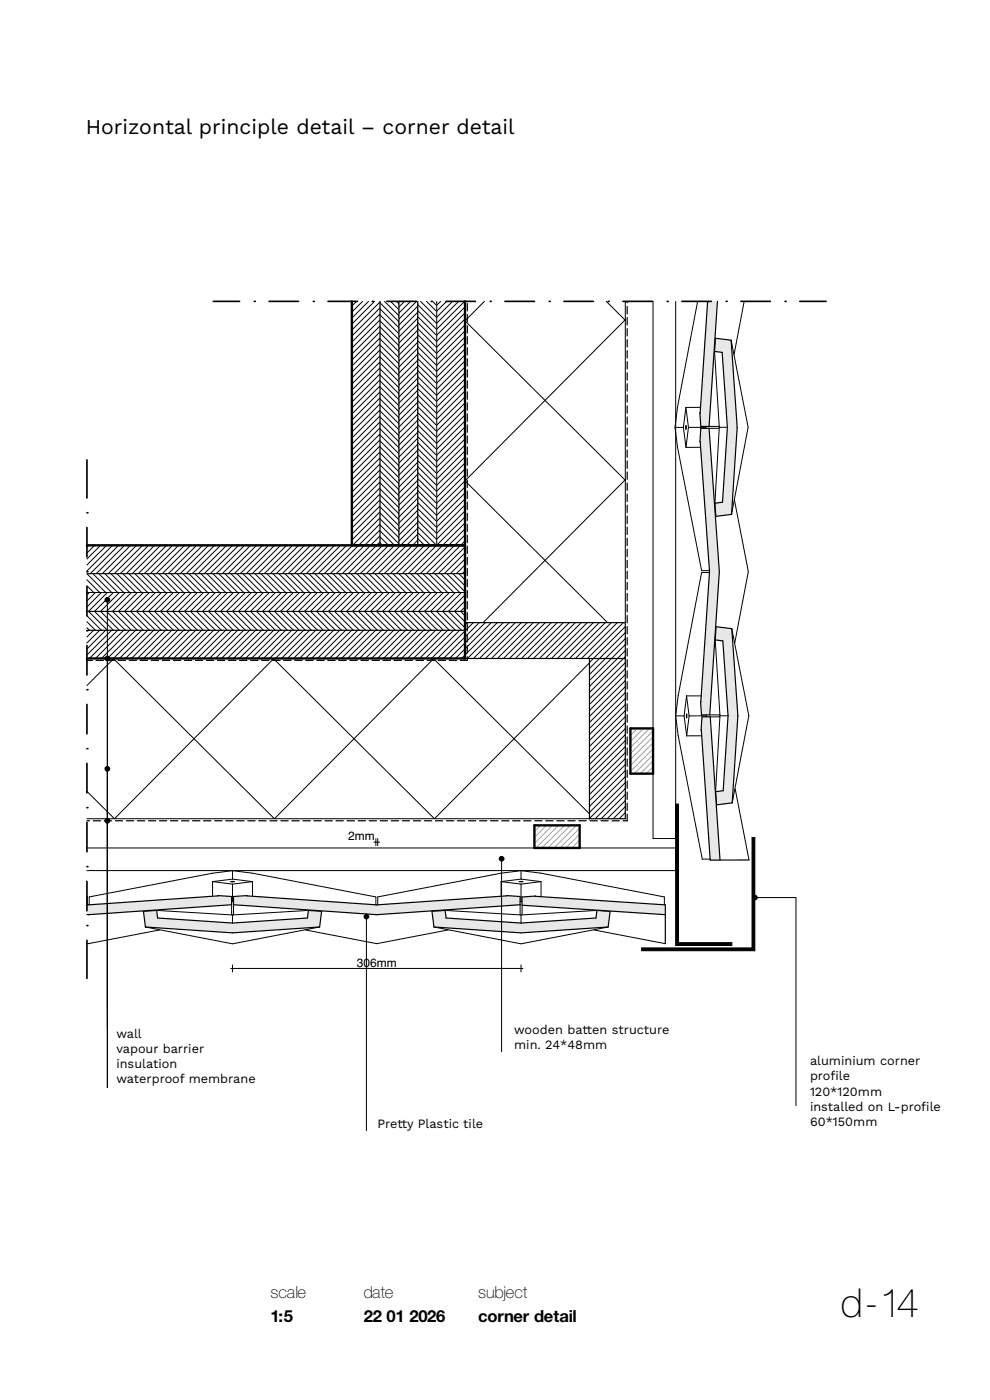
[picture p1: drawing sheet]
<svg xmlns="http://www.w3.org/2000/svg" width="210mm" height="297mm" viewBox="0 0 210 297" stroke-linecap="round" stroke-linejoin="round" font-family="sans-serif">
<path d="M18.4 139.7h106.6v34h-106.6M24 139.7l34.2 34 33.8-34M24.2 139.7l-5.8 5.7M58 139.7l34.2 34 32.8-33.1M58.1 139.7l-33.8 34-5.9-5.8M91.9 139.7l33.1 32.9" fill="none" stroke="#000" stroke-width=".21"/>
<path d="M18.4 133.7h80.2v6h-80.2z" fill-rule="evenodd" fill="#fff"/>
<g fill="none" stroke="#000" stroke-width=".21">
<path d="M18.4 133.7h80.2v6h-80.2M18.6 133.7l-.2 .2M19.9 133.7l-1.5 1.4M21.2 133.7l-2.8 2.7M22.4 133.7l-4 4M23.7 133.7l-5.3 5.2M25 133.7l-6 6M26.2 133.7l-6 6M27.5 133.7l-6 6M28.8 133.7l-6 6M30.1 133.7l-6 6M31.3 133.7l-6 6"/>
<path d="M32.6 133.7l-6 6M33.9 133.7l-6 6M35.2 133.7l-6 6M36.4 133.7l-6 6M37.7 133.7l-6 6M39 133.7l-6 6M40.2 133.7l-6 6M41.5 133.7l-6 6M42.8 133.7l-6 6M44.1 133.7l-6 6M45.3 133.7l-6 6M46.6 133.7l-6 6"/>
<path d="M47.9 133.7l-6 6M49.2 133.7l-6 6M50.4 133.7l-6 6M51.7 133.7l-6 6M53 133.7l-6 6M54.2 133.7l-6 6M55.5 133.7l-6 6M56.8 133.7l-6 6M58.1 133.7l-6 6M59.3 133.7l-6 6M60.6 133.7l-6 6M61.9 133.7l-6 6"/>
<path d="M63.2 133.7l-6 6M64.4 133.7l-6 6M65.7 133.7l-6 6M67 133.7l-6 6M68.2 133.7l-6 6M69.5 133.7l-6 6M70.8 133.7l-6 6M72.1 133.7l-6 6M73.3 133.7l-6 6M74.6 133.7l-6 6M75.9 133.7l-6 6M77.2 133.7l-6 6"/>
<path d="M78.4 133.7l-6 6M79.7 133.7l-6 6M81 133.7l-6 6M82.2 133.7l-6 6M83.5 133.7l-6 6M84.8 133.7l-6 6M86.1 133.7l-6 6M87.3 133.7l-6 6M88.6 133.7l-6 6M89.9 133.7l-6 6M91.2 133.7l-6 6M92.4 133.7l-6 6"/>
<path d="M93.7 133.7l-6 6M95 133.7l-6 6M96.2 133.7l-6 6M97.5 133.7l-6 6M98.6 138.9l-.7 .8M98.6 137.7l-2 2M98.6 136.4l-3.3 3.3M98.6 135.1l-4.5 4.6M98.6 133.8l-5.8 5.9"/>
</g>
<path d="M18.4 129.7h80.2v4h-80.2z" fill-rule="evenodd" fill="#fff"/>
<g fill="none" stroke="#000" stroke-width=".21">
<path d="M18.4 133.2l.6 .5M18.4 131.9l1.8 1.8M18.4 130.6l3.1 3.1M18.4 129.7h80.2v4h-80.2M18.8 129.7l4 4M20 129.7l4 4M21.3 129.7l4 4M22.6 129.7l4 4M23.9 129.7l4 4M25.1 129.7l4 4M26.4 129.7l4 4M27.7 129.7l4 4"/>
<path d="M29 129.7l4 4M30.2 129.7l4 4M31.5 129.7l4 4M32.8 129.7l4 4M34 129.7l4 4M35.3 129.7l4 4M36.6 129.7l4 4M37.9 129.7l4 4M39.1 129.7l4 4M40.4 129.7l4 4M41.7 129.7l4 4M43 129.7l4 4"/>
<path d="M44.2 129.7l4 4M45.5 129.7l4 4M46.8 129.7l4 4M48 129.7l4 4M49.3 129.7l4 4M50.6 129.7l4 4M51.9 129.7l4 4M53.1 129.7l4 4M54.4 129.7l4 4M55.7 129.7l4 4M57 129.7l4 4M58.2 129.7l4 4"/>
<path d="M59.5 129.7l4 4M60.8 129.7l4 4M62 129.7l4 4M63.3 129.7l4 4M64.6 129.7l4 4M65.9 129.7l4 4M67.1 129.7l4 4M68.4 129.7l4 4M69.7 129.7l4 4M71 129.7l4 4M72.2 129.7l4 4M73.5 129.7l4 4"/>
<path d="M74.8 129.7l4 4M76 129.7l4 4M77.3 129.7l4 4M78.6 129.7l4 4M79.9 129.7l4 4M81.1 129.7l4 4M82.4 129.7l4 4M83.7 129.7l4 4M85 129.7l4 4M86.2 129.7l4 4M87.5 129.7l4 4M88.8 129.7l4 4"/>
<path d="M90.1 129.7l4 4M91.3 129.7l4 4M92.6 129.7l4 4M93.9 129.7l4 4M95.1 129.7l3.5 3.5M96.4 129.7l2.2 2.2M97.7 129.7l.9 .9"/>
</g>
<path d="M18.4 125.7h80.2v4h-80.2z" fill-rule="evenodd" fill="#fff"/>
<g fill="none" stroke="#000" stroke-width=".21">
<path d="M18.4 125.7h80.2v4h-80.2M19 125.7l-.6 .5M20.2 125.7l-1.8 1.8M21.5 125.7l-3.1 3.1M22.8 125.7l-4 4M24.1 125.7l-4 4M25.3 125.7l-4 4M26.6 125.7l-4 4M27.9 125.7l-4 4M29.2 125.7l-4 4M30.4 125.7l-4 4M31.7 125.7l-4 4"/>
<path d="M33 125.7l-4 4M34.2 125.7l-4 4M35.5 125.7l-4 4M36.8 125.7l-4 4M38.1 125.7l-4 4M39.3 125.7l-4 4M40.6 125.7l-4 4M41.9 125.7l-4 4M43.2 125.7l-4 4M44.4 125.7l-4 4M45.7 125.7l-4 4M47 125.7l-4 4"/>
<path d="M48.2 125.7l-4 4M49.5 125.7l-4 4M50.8 125.7l-4 4M52.1 125.7l-4 4M53.3 125.7l-4 4M54.6 125.7l-4 4M55.9 125.7l-4 4M57.2 125.7l-4 4M58.4 125.7l-4 4M59.7 125.7l-4 4M61 125.7l-4 4M62.2 125.7l-4 4"/>
<path d="M63.5 125.7l-4 4M64.8 125.7l-4 4M66.1 125.7l-4 4M67.3 125.7l-4 4M68.6 125.7l-4 4M69.9 125.7l-4 4M71.2 125.7l-4 4M72.4 125.7l-4 4M73.7 125.7l-4 4M75 125.7l-4 4M76.2 125.7l-4 4M77.5 125.7l-4 4"/>
<path d="M78.8 125.7l-4 4M80.1 125.7l-4 4M81.3 125.7l-4 4M82.6 125.7l-4 4M83.9 125.7l-4 4M85.2 125.7l-4 4M86.4 125.7l-4 4M87.7 125.7l-4 4M89 125.7l-4 4M90.2 125.7l-4 4M91.5 125.7l-4 4M92.8 125.7l-4 4"/>
<path d="M94.1 125.7l-4 4M95.3 125.7l-4 4M96.6 125.7l-4 4M97.9 125.7l-4 4M98.6 128.8l-.9 .9M98.6 127.5l-2.2 2.2M98.6 126.2l-3.4 3.5"/>
</g>
<path d="M18.4 121.7h80.2v4h-80.2z" fill-rule="evenodd" fill="#fff"/>
<g fill="none" stroke="#000" stroke-width=".21">
<path d="M18.4 125.5l.2 .2M18.4 124.3l1.5 1.4M18.4 123l2.7 2.7M18.4 125.7h80.2v-4h-80.2l4 4M19.7 121.7l4 4M21 121.7l4 4M22.2 121.7l4 4M23.5 121.7l4 4M24.8 121.7l4 4M26 121.7l4 4M27.3 121.7l4 4M28.6 121.7l4 4"/>
<path d="M29.9 121.7l4 4M31.1 121.7l4 4M32.4 121.7l4 4M33.7 121.7l4 4M35 121.7l4 4M36.2 121.7l4 4M37.5 121.7l4 4M38.8 121.7l4 4M40 121.7l4 4M41.3 121.7l4 4M42.6 121.7l4 4M43.9 121.7l4 4"/>
<path d="M45.1 121.7l4 4M46.4 121.7l4 4M47.7 121.7l4 4M49 121.7l4 4M50.2 121.7l4 4M51.5 121.7l4 4M52.8 121.7l4 4M54 121.7l4 4M55.3 121.7l4 4M56.6 121.7l4 4M57.9 121.7l4 4M59.1 121.7l4 4"/>
<path d="M60.4 121.7l4 4M61.7 121.7l4 4M63 121.7l4 4M64.2 121.7l4 4M65.5 121.7l4 4M66.8 121.7l4 4M68 121.7l4 4M69.3 121.7l4 4M70.6 121.7l4 4M71.9 121.7l4 4M73.1 121.7l4 4M74.4 121.7l4 4"/>
<path d="M75.7 121.7l4 4M77 121.7l4 4M78.2 121.7l4 4M79.5 121.7l4 4M80.8 121.7l4 4M82.1 121.7l4 4M83.3 121.7l4 4M84.6 121.7l4 4M85.9 121.7l4 4M87.1 121.7l4 4M88.4 121.7l4 4M89.7 121.7l4 4"/>
<path d="M91 121.7l4 4M92.2 121.7l4 4M93.5 121.7l4 4M94.8 121.7l3.8 3.9M96.1 121.7l2.5 2.6M97.3 121.7l1.3 1.3M98.6 121.7h.1"/>
</g>
<path d="M18.4 115.7h80.2v6h-80.2z" fill-rule="evenodd" fill="#fff"/>
<g fill="none" stroke="#000" stroke-width=".21">
<path d="M18.4 115.7h80.2v6h-80.2M18.8 115.7l-.4 .3M20.1 115.7l-1.7 1.6M21.3 115.7l-2.9 2.9M22.6 115.7l-4.2 4.2M23.9 115.7l-5.5 5.4M25.2 115.7l-6 6M26.4 115.7l-6 6M27.7 115.7l-6 6M29 115.7l-6 6M30.2 115.7l-6 6M31.5 115.7l-6 6"/>
<path d="M32.8 115.7l-6 6M34.1 115.7l-6 6M35.3 115.7l-6 6M36.6 115.7l-6 6M37.9 115.7l-6 6M39.2 115.7l-6 6M40.4 115.7l-6 6M41.7 115.7l-6 6M43 115.7l-6 6M44.2 115.7l-6 6M45.5 115.7l-6 6M46.8 115.7l-6 6"/>
<path d="M48.1 115.7l-6 6M49.3 115.7l-6 6M50.6 115.7l-6 6M51.9 115.7l-6 6M53.2 115.7l-6 6M54.4 115.7l-6 6M55.7 115.7l-6 6M57 115.7l-6 6M58.2 115.7l-6 6M59.5 115.7l-6 6M60.8 115.7l-6 6M62.1 115.7l-6 6"/>
<path d="M63.3 115.7l-6 6M64.6 115.7l-6 6M65.9 115.7l-6 6M67.2 115.7l-6 6M68.4 115.7l-6 6M69.7 115.7l-6 6M71 115.7l-6 6M72.2 115.7l-6 6M73.5 115.7l-6 6M74.8 115.7l-6 6M76.1 115.7l-6 6M77.3 115.7l-6 6"/>
<path d="M78.6 115.7l-6 6M79.9 115.7l-6 6M81.2 115.7l-6 6M82.4 115.7l-6 6M83.7 115.7l-6 6M85 115.7l-6 6M86.2 115.7l-6 6M87.5 115.7l-6 6M88.8 115.7l-6 6M90.1 115.7l-6 6M91.3 115.7l-6 6M92.6 115.7l-6 6"/>
<path d="M93.9 115.7l-6 6M95.2 115.7l-6 6M96.4 115.7l-6 6M97.7 115.7l-6 6M98.6 119.8l-1.8 1.9M98.6 118.6l-3.1 3.1M98.6 117.3l-4.4 4.4M98.6 116l-5.6 5.7M98.6 121.1l-.5 .6"/>
</g>
<path d="M125 139.7h7.6v34h-7.6z" fill-rule="evenodd" fill="#fff"/>
<g fill="none" stroke="#000" stroke-width=".21">
<path d="M125.9 139.7l-.9 .8M127.2 139.7l-2.2 2.1M128.4 139.7l-3.4 3.4M129.7 139.7l-4.7 4.7M131 139.7l-6 5.9M132.3 139.7l-7.3 7.2M132.6 159.7l-7.6 7.6M132.6 158.4l-7.6 7.6M132.6 157.1l-7.6 7.6M132.6 155.8l-7.6 7.6M132.6 154.6l-7.6 7.6M132.6 153.3l-7.6 7.6"/>
<path d="M132.6 152l-7.6 7.6M132.6 150.8l-7.6 7.6M132.6 149.5l-7.6 7.6M132.6 148.2l-7.6 7.6M132.6 146.9l-7.6 7.6M132.6 145.7l-7.6 7.6M132.6 144.4l-7.6 7.6M132.6 143.1l-7.6 7.6M132.6 141.8l-7.6 7.6M132.6 140.6l-7.6 7.6M132.6 173.7h.1M132.6 172.4l-1.3 1.3"/>
<path d="M132.6 171.1l-2.5 2.6M132.6 169.8l-3.8 3.9M132.6 168.6l-5.1 5.1M132.6 167.3l-6.3 6.4M132.6 166l-7.6 7.6M132.6 164.8l-7.6 7.6M132.6 163.5l-7.6 7.6M132.6 162.2l-7.6 7.6M132.6 160.9l-7.6 7.6"/>
</g>
<path d="M125 139.7h7.6v34h-7.6z" fill="none" stroke="#000" stroke-width=".25"/>
<path d="M18.4 179.9h124.9v4.8h-124.9z" fill-rule="evenodd" fill="#fff"/>
<path d="M18.4 179.9h124.9v4.8h-124.9" fill="none" stroke="#000" stroke-width=".21"/>
<path d="M113.4 175.1h9.6v4.8h-9.6z" fill-rule="evenodd" fill="#fff"/>
<path d="M113.4 175.1h.1M114.7 175.1l-1.3 1.3M115.9 175.1l-2.5 2.6M117.2 175.1l-3.8 3.8M118.5 175.1l-4.8 4.8M119.8 175.1l-4.8 4.8M121 175.1l-4.8 4.8M122.3 175.1l-4.8 4.8M123 179.5l-.4 .4M123 178.3l-1.7 1.6M123 177l-2.9 2.9M123 175.7l-4.2 4.2" fill="none" stroke="#99a3a6" stroke-width=".21"/>
<path d="M113.4 175.1h9.6v4.8h-9.6z" fill="none" stroke="#000" stroke-width=".5"/>
<path d="M98.6 63.9h34v75.8h-34z" fill-rule="evenodd" fill="#fff"/>
<path d="M98.6 63.9v75.8h34v-75.8M102.7 63.9l-4.1 4.2 34 33.8M128.6 63.9l4 4M132.6 67.8l-34 34.2 34 33.8M132.6 101.8l-34 34.1 3.8 3.8M132.6 135.7l-3.9 4" fill="none" stroke="#000" stroke-width=".21"/>
<path d="M138.5 63.9h4.8v114h-4.8z" fill-rule="evenodd" fill="#fff"/>
<path d="M138.5 63.9v114h4.8v-114" fill="none" stroke="#000" stroke-width=".21"/>
<path d="M133.7 154.5h4.8v9.6h-4.8z" fill-rule="evenodd" fill="#fff"/>
<path d="M134 154.5l-.3 .3M135.2 154.5l-1.5 1.5M136.5 154.5l-2.8 2.8M137.8 154.5l-4.1 4.1M138.5 158.9l-4.8 4.8M138.5 157.6l-4.8 4.8M138.5 156.3l-4.8 4.8M138.5 155.1l-4.8 4.8M138.5 164l-.1 .1M138.5 162.7l-1.4 1.4M138.5 161.4l-2.7 2.7M138.5 160.1l-4 4" fill="none" stroke="#99a3a6" stroke-width=".21"/>
<path d="M133.7 154.5h4.8v9.6h-4.8z" fill="none" stroke="#000" stroke-width=".5"/>
<path d="M98.6 132.1h34v7.6h-34z" fill-rule="evenodd" fill="#fff"/>
<g fill="none" stroke="#000" stroke-width=".21">
<path d="M99.1 132.1l-.5 .5M100.4 132.1l-1.8 1.7M101.7 132.1l-3.1 3M102.9 132.1l-4.3 4.3M104.2 132.1l-5.6 5.6M105.5 132.1l-6.9 6.8M106.8 132.1l-7.6 7.6M108 132.1l-7.6 7.6M109.3 132.1l-7.6 7.6M110.6 132.1l-7.6 7.6M111.9 132.1l-7.6 7.6M113.1 132.1l-7.6 7.6"/>
<path d="M114.4 132.1l-7.6 7.6M115.7 132.1l-7.6 7.6M116.9 132.1l-7.6 7.6M118.2 132.1l-7.6 7.6M119.5 132.1l-7.6 7.6M120.8 132.1l-7.6 7.6M122 132.1l-7.6 7.6M123.3 132.1l-7.6 7.6M124.6 132.1l-7.6 7.6M125.9 132.1l-7.6 7.6M127.1 132.1l-7.6 7.6M128.4 132.1l-7.6 7.6"/>
<path d="M129.7 132.1l-7.6 7.6M130.9 132.1l-7.6 7.6M132.2 132.1l-7.6 7.6M132.6 139.3l-.3 .4M132.6 138l-1.6 1.7M132.6 136.8l-2.9 2.9M132.6 135.5l-4.2 4.2M132.6 134.2l-5.4 5.5M132.6 132.9l-6.7 6.8"/>
</g>
<path d="M98.6 132.1h34v7.6h-34z" fill="none" stroke="#000" stroke-width=".25"/>
<path d="M74.6 63.9h6v51.8h-6z" fill-rule="evenodd" fill="#fff"/>
<g fill="none" stroke="#000" stroke-width=".21">
<path d="M74.6 63.9v51.8h6v-51.8M75.6 63.9l-1 1M76.9 63.9l-2.3 2.3M78.2 63.9l-3.6 3.6M79.5 63.9l-4.9 4.8M80.6 79.3l-6 6M80.6 78l-6 6M80.6 76.7l-6 6M80.6 75.5l-6 6M80.6 74.2l-6 6M80.6 72.9l-6 6M80.6 71.7l-6 6"/>
<path d="M80.6 70.4l-6 6M80.6 69.1l-6 6M80.6 67.8l-6 6M80.6 66.6l-6 6M80.6 65.3l-6 6M80.6 64l-6 6M80.6 99.7l-6 6M80.6 98.4l-6 6M80.6 97.1l-6 6M80.6 95.8l-6 6M80.6 94.6l-6 6M80.6 93.3l-6 6"/>
<path d="M80.6 92l-6 6M80.6 90.8l-6 6M80.6 89.5l-6 6M80.6 88.2l-6 6M80.6 86.9l-6 6M80.6 85.7l-6 6M80.6 84.4l-6 6M80.6 83.1l-6 6M80.6 81.8l-6 6M80.6 80.6l-6 6M80.6 114.9l-.7 .8M80.6 113.7l-2 2"/>
<path d="M80.6 112.4l-3.3 3.3M80.6 111.1l-4.5 4.6M80.6 109.8l-5.8 5.9M80.6 108.6l-6 6M80.6 107.3l-6 6M80.6 106l-6 6M80.6 104.8l-6 6M80.6 103.5l-6 6M80.6 102.2l-6 6M80.6 100.9l-6 6"/>
</g>
<path d="M80.6 63.9h4v51.8h-4z" fill-rule="evenodd" fill="#fff"/>
<g fill="none" stroke="#000" stroke-width=".21">
<path d="M80.6 79.5l4 4M80.6 78.3l4 4M80.6 77l4 4M80.6 75.7l4 4M80.6 74.5l4 4M80.6 73.2l4 4M80.6 71.9l4 4M80.6 70.6l4 4M80.6 69.4l4 4M80.6 68.1l4 4M80.6 66.8l4 4M80.6 65.5l4 4"/>
<path d="M80.6 64.3l4 4M80.6 63.9v51.8h4v-51.8M81.6 63.9l3 3.1M82.8 63.9l1.8 1.8M84.1 63.9l.5 .6M80.6 99.9l4 4M80.6 98.6l4 4M80.6 97.4l4 4M80.6 96.1l4 4M80.6 94.8l4 4M80.6 93.5l4 4M80.6 92.3l4 4"/>
<path d="M80.6 91l4 4M80.6 89.7l4 4M80.6 88.5l4 4M80.6 87.2l4 4M80.6 85.9l4 4M80.6 84.6l4 4M80.6 83.4l4 4M80.6 82.1l4 4M80.6 80.8l4 4M80.6 115.2l.5 .5M80.6 113.9l1.8 1.8M80.6 112.6l3.1 3.1"/>
<path d="M80.6 111.4l4 4M80.6 110.1l4 4M80.6 108.8l4 4M80.6 107.6l4 4M80.6 106.3l4 4M80.6 105l4 4M80.6 103.7l4 4M80.6 102.5l4 4M80.6 101.2l4 4"/>
</g>
<path d="M84.6 63.9h4v51.8h-4z" fill-rule="evenodd" fill="#fff"/>
<g fill="none" stroke="#000" stroke-width=".21">
<path d="M84.6 63.9v51.8h4v-51.8M85.8 63.9l-1.2 1.2M87.1 63.9l-2.5 2.5M88.4 63.9l-3.8 3.8M88.6 78.9l-4 4M88.6 77.7l-4 4M88.6 76.4l-4 4M88.6 75.1l-4 4M88.6 73.8l-4 4M88.6 72.6l-4 4M88.6 71.3l-4 4M88.6 70l-4 4"/>
<path d="M88.6 68.7l-4 4M88.6 67.5l-4 4M88.6 66.2l-4 4M88.6 64.9l-4 4M88.6 99.3l-4 4M88.6 98l-4 4M88.6 96.8l-4 4M88.6 95.5l-4 4M88.6 94.2l-4 4M88.6 92.9l-4 4M88.6 91.7l-4 4M88.6 90.4l-4 4"/>
<path d="M88.6 89.1l-4 4M88.6 87.8l-4 4M88.6 86.6l-4 4M88.6 85.3l-4 4M88.6 84l-4 4M88.6 82.8l-4 4M88.6 81.5l-4 4M88.6 80.2l-4 4M88.6 114.6l-1.1 1.1M88.6 113.3l-2.4 2.4M88.6 112l-3.6 3.7M88.6 110.8l-4 4"/>
<path d="M88.6 109.5l-4 4M88.6 108.2l-4 4M88.6 106.9l-4 4M88.6 105.7l-4 4M88.6 104.4l-4 4M88.6 103.1l-4 4M88.6 101.8l-4 4M88.6 100.6l-4 4"/>
</g>
<path d="M88.6 63.9h4v51.8h-4z" fill-rule="evenodd" fill="#fff"/>
<g fill="none" stroke="#000" stroke-width=".21">
<path d="M88.6 79.9l4 4M88.6 78.6l4 4M88.6 77.4l4 4M88.6 76.1l4 4M88.6 74.8l4 4M88.6 73.5l4 4M88.6 72.3l4 4M88.6 71l4 4M88.6 69.7l4 4M88.6 68.5l4 4M88.6 67.2l4 4M88.6 65.9l4 4"/>
<path d="M88.6 64.6l4 4M88.6 63.9v51.8h4v-51.8M89.2 63.9l3.4 3.5M90.5 63.9l2.1 2.2M91.8 63.9l.8 .9M88.6 99l4 4M88.6 97.7l4 4M88.6 96.5l4 4M88.6 95.2l4 4M88.6 93.9l4 4M88.6 92.6l4 4M88.6 91.4l4 4"/>
<path d="M88.6 90.1l4 4M88.6 88.8l4 4M88.6 87.5l4 4M88.6 86.3l4 4M88.6 85l4 4M88.6 83.7l4 4M88.6 82.5l4 4M88.6 81.2l4 4M88.6 115.6l.2 .1M88.6 114.3l1.5 1.4M88.6 113l2.7 2.7M88.6 111.7l4 4"/>
<path d="M88.6 110.5l4 4M88.6 109.2l4 4M88.6 107.9l4 4M88.6 106.6l4 4M88.6 105.4l4 4M88.6 104.1l4 4M88.6 102.8l4 4M88.6 101.6l4 4M88.6 100.3l4 4"/>
</g>
<path d="M92.6 63.9h6v51.8h-6z" fill-rule="evenodd" fill="#fff"/>
<g fill="none" stroke="#000" stroke-width=".21">
<path d="M92.6 63.9v51.8h6v-51.8M93.5 63.9l-.9 .8M94.7 63.9l-2.1 2.1M96 63.9l-3.4 3.4M97.3 63.9l-4.7 4.7M98.5 63.9l-5.9 5.9M98.6 79.1l-6 6M98.6 77.8l-6 6M98.6 76.6l-6 6M98.6 75.3l-6 6M98.6 74l-6 6M98.6 72.8l-6 6"/>
<path d="M98.6 71.5l-6 6M98.6 70.2l-6 6M98.6 68.9l-6 6M98.6 67.7l-6 6M98.6 66.4l-6 6M98.6 65.1l-6 6M98.6 99.5l-6 6M98.6 98.2l-6 6M98.6 96.9l-6 6M98.6 95.7l-6 6M98.6 94.4l-6 6M98.6 93.1l-6 6"/>
<path d="M98.6 91.8l-6 6M98.6 90.6l-6 6M98.6 89.3l-6 6M98.6 88l-6 6M98.6 86.8l-6 6M98.6 85.5l-6 6M98.6 84.2l-6 6M98.6 82.9l-6 6M98.6 81.7l-6 6M98.6 80.4l-6 6M98.6 114.8l-.9 .9M98.6 113.5l-2.2 2.2"/>
<path d="M98.6 112.2l-3.4 3.5M98.6 110.9l-4.7 4.8M98.6 109.7l-6 6M98.6 108.4l-6 6M98.6 107.1l-6 6M98.6 105.8l-6 6M98.6 104.6l-6 6M98.6 103.3l-6 6M98.6 102l-6 6M98.6 100.8l-6 6M143.3 170.6h.6v29.4h11.3v.6h-11.9zM136.1 201.1h23.4v-23.4h.6v24h-24z"/>
</g>
<g fill="#000">
<path d="M136.1 201.1h23.4v-23.4h.6v24h-24z" fill-rule="evenodd"/>
<path d="M143.3 170.6h.6v29.4h11.3v.6h-11.9z" fill-rule="evenodd"/>
</g>
<!-- layer: 82 Interieur -->
<path d="M30.4 193.3l2.8-.2 .2 1.6 15.9 1.1 15.9-1.1 .2-1.6 2.8 .2-.4 3.4-18.5 1.2-18.5-1.2z" fill-rule="evenodd" fill="#e6e8e9"/>
<path d="M30.4 193.3l2.8-.2 .2 1.6 15.9 1.1 15.9-1.1 .2-1.6 2.8 .2-.4 3.4-18.5 1.2-18.5-1.2z" fill="none" stroke="#000" stroke-width=".25"/>
<path d="M49.5 190.2l2.9-.2 27.5 2 27.6-2 2.8 .2v1.7l-30.4 2.1-30.4-2.1z" fill-rule="evenodd" fill="#e6e8e9"/>
<path d="M49.5 190.2l2.9-.2 27.5 2 27.6-2 2.8 .2v1.7l-30.4 2.1-30.4-2.1z" fill="none" stroke="#000" stroke-width=".25"/>
<g fill="none" stroke="#000" stroke-width=".21">
<path d="M30.8 196.7l18.5 3.5 18.5-3.5M33.2 193.1l16.1 1M45.1 187v3.1M45.1 187l4.2 .6M48.9 187h.8zM49.1 191.2h.2M49.3 194.1v1.7M49.3 184.7l4.2 .5 26.2 5.1v1.6M49.3 184.7l-4.2 .5-26.2 5.1v1.7M49.3 184.7v1.8M49.3 187.6v3.6M49.3 186.5l-4.2 .5"/>
<path d="M49.3 186.5l4.3 .5M49.5 191.2h-.2M49.5 191.9v2.2M53.6 187v3.1M53.6 187l-4.3 .6M65.4 193.1l-16.1 1M95 197.3l-15.1 2.9-15.1-2.9M110.3 191.9v2.2"/>
</g>
<path d="M91.6 193.3l2.8-.2 .2 1.6 15.9 1.1 15.9-1.1 .2-1.6 2.8 .2-.4 3.4-18.5 1.2-18.5-1.2z" fill-rule="evenodd" fill="#e6e8e9"/>
<path d="M91.6 193.3l2.8-.2 .2 1.6 15.9 1.1 15.9-1.1 .2-1.6 2.8 .2-.4 3.4-18.5 1.2-18.5-1.2z" fill="none" stroke="#000" stroke-width=".25"/>
<path d="M110.7 190.3l2.9-.2 27.5 1.9v2l-30.4-2z" fill-rule="evenodd" fill="#e6e8e9"/>
<path d="M141.1 194l-30.4-2v-1.7l2.9-.2 27.5 1.9v8.2" fill="none" stroke="#000" stroke-width=".25"/>
<g fill="none" stroke="#000" stroke-width=".21">
<path d="M92 196.7l18.5 3.5 18.5-3.5M94.4 193.1l16.1 1M106.3 187v3.2M106.3 187l4.2 .6M110.1 187h.8zM110.3 191.2h.2M110.5 194.1v1.7M110.5 184.7l4.2 .5 26.2 5.1v1.6M110.5 184.7l-4.2 .5-26.2 5.1v1.7M110.5 184.7v1.8M110.5 187.6v3.6M110.5 186.5l-4.2 .5"/>
<path d="M110.5 186.5l4.3 .5M110.7 191.2h-.2M110.7 192v2.1M114.8 187v3.2M114.8 187l-4.3 .6M126 197.3l15.1 2.9M126.6 193.1l-16.1 1"/>
</g>
<path d="M151.8 71.8l3.3 .4 1.3 18.4-1.2 18.5-3.4 .4-.2-2.7 1.7-.3 1-15.9-1.1-15.8-1.6-.2z" fill-rule="evenodd" fill="#e6e8e9"/>
<path d="M151.8 71.8l3.3 .4 1.3 18.4-1.2 18.5-3.4 .4-.2-2.7 1.7-.3 1-15.9-1.1-15.8-1.6-.2z" fill="none" stroke="#000" stroke-width=".25"/>
<path d="M148.7 90.9h1.7l2.2 30.4-2 30.4h-1.8l-.2-2.9 1.9-27.5-2-27.6z" fill-rule="evenodd" fill="#e6e8e9"/>
<path d="M148.7 90.9h1.7l2.2 30.4-2 30.4h-1.8l-.2-2.9 1.9-27.5-2-27.6z" fill="none" stroke="#000" stroke-width=".25"/>
<g fill="none" stroke="#000" stroke-width=".21">
<path d="M148 63.9l-4.3 22.5-.5 4.3M151.6 74.6l1 16.1M155.1 72.2l3.6 18.4-3.5 18.5M143.2 90.7l.5 4.1 5.1 26.3h1.7M145 90.7l.5 4.2M145 90.7h-1.8M145.5 86.4l-.5 4.3M145.5 86.4l.5 4.3M145.5 90.3v.8zM146 90.7l-.5 4.2M148.6 86.4h-3.1M148.6 94.9h-3.1"/>
<path d="M149.7 90.5v.2M149.7 90.7v.2M149.7 90.7h-3.7M152.6 90.9h-2.2M152.6 90.7l-1 16.1M154.3 90.6l-1.7 .1M155.8 106.1l2.9 15.1-2.8 15.2M152.7 151.7h-2.1"/>
</g>
<path d="M151.9 133l3.3 .4 1.3 18.4-1.2 18.5-3.3 .4-.2-2.8 1.6-.2 1-15.9-1.1-15.8-1.6-.2z" fill-rule="evenodd" fill="#e6e8e9"/>
<path d="M151.9 133l3.3 .4 1.3 18.4-1.2 18.5-3.3 .4-.2-2.8 1.6-.2 1-15.9-1.1-15.8-1.6-.2z" fill="none" stroke="#000" stroke-width=".25"/>
<path d="M148.9 152.1h1.8l2 30.4h-2.1l-1.9-27.6z" fill-rule="evenodd" fill="#e6e8e9"/>
<path d="M158.9 182.4l-8.3 .1-1.9-27.6 .2-2.8h1.8l2 30.4" fill="none" stroke="#000" stroke-width=".25"/>
<g fill="none" stroke="#000" stroke-width=".21">
<path d="M150.5 121.5h-1.7l-4.9 26.1-.6 4.3M151.7 135.8l1 16.1M155.2 133.4l3.6 18.4-3.5 18.5M143.3 151.9l.6 4.1 5.1 26.3h1.6M145.1 151.9l.6 4.2M145.1 151.9h-1.8M145.6 147.6l-.5 4.3M145.6 147.6l.6 4.3M145.6 151.5v.8zM146.2 151.9l-.5 4.2M148.8 147.6h-3.2M148.8 156.1h-3.1"/>
<path d="M149.8 151.7l.1 .2M149.9 151.9l-.1 .2M149.9 151.9h-3.7M152.7 152.1h-2.1M152.7 151.9l-.9 16M154.4 151.8l-1.7 .1M155.9 167.3l3 15.1"/>
</g>
<path d="M18.4 191.9l27.9-1.9 2.8 .2v1.7l-30.4 2.1h-.3z" fill-rule="evenodd" fill="#e6e8e9"/>
<path d="M18.7 192l27.6-2 2.8 .2v1.7l-30.7 2.1" fill="none" stroke="#000" stroke-width=".25"/>
<path d="M18.4 190.3l.1 1.6M33.8 197.3l-15.1 2.9M49.1 191.9v2.2" fill="none" stroke="#000" stroke-width=".21"/>
<path d="M150.1 63.9h2.1l-1.8 26.6h-1.7l-.2-2.9z" fill-rule="evenodd" fill="#e6e8e9"/>
<path d="M150.1 63.9l-1.6 23.7 .2 2.9h1.7l1.8-26.6M18.4 191.9l.3 .1" fill="none" stroke="#000" stroke-width=".25"/>
<path d="M157.9 63.9l-2.2 11.3M152.6 90.5h-2.2M18.4 200.1l.3 .1" fill="none" stroke="#000" stroke-width=".21"/>
<!-- layer: 22 NC Binnenwanden -->
<g fill="none" stroke="#000" stroke-width=".25">
<path d="M99.1 78.4v1.6M99.1 76.1v1.6M99.1 73.8v1.5M99.1 71.4v1.6M99.1 69.1v1.5M99.1 66.7v1.6M99.1 64.4v1.6M133 63.9v.3M133 65v1.6M133 67.4v1.5M133 69.7v1.6M133 72v1.6"/>
<path d="M133 74.4v1.5M133 76.7v1.6M133 79.1v1.5M99.1 99.5v1.6M99.1 97.2v1.5M99.1 94.8v1.6M99.1 92.5v1.5M99.1 90.1v1.6M99.1 87.8v1.6M99.1 85.5v1.5M99.1 83.1v1.6M99.1 80.8v1.5"/>
<path d="M133 81.4v1.6M133 83.8v1.5M133 86.1v1.6M133 88.4v1.6M133 90.8v1.5M133 93.1v1.6M133 95.5v1.5M133 97.8v1.6M99.1 118.2v1.6M99.1 115.9v1.6M99.1 113.6v1.5M99.1 111.2v1.6"/>
<path d="M99.1 108.9v1.5M99.1 106.5v1.6M99.1 104.2v1.6M99.1 101.9v1.5M133 100.1v1.6M133 102.5v1.5M133 104.8v1.6M133 107.2v1.5M133 109.5v1.6M133 111.8v1.6M133 114.2v1.5M133 116.5v1.6"/>
<path d="M133 118.9v1.5M99.1 139.3v.8h-1.5M99.1 137v1.5M99.1 134.6v1.6M99.1 132.3v1.5M99.1 129.9v1.6M99.1 127.6v1.6M99.1 125.3v1.5M99.1 122.9v1.6M99.1 120.6v1.5M133 121.2v1.6M133 123.6v1.5"/>
<path d="M133 125.9v1.6M133 128.2v1.6M133 130.6v1.5M133 132.9v1.6M133 135.3v1.5M133 137.6v1.6M133 139.9v1.6M18.4 140.1h1.2M20.4 140.1h1.5M22.7 140.1h1.6M25.1 140.1h1.5M27.4 140.1h1.6"/>
<path d="M29.7 140.1h1.6M32.1 140.1h1.5M34.4 140.1h1.6M36.8 140.1h1.5M39.1 140.1h1.6M41.4 140.1h1.6M43.8 140.1h1.5M46.1 140.1h1.6M48.5 140.1h1.5M50.8 140.1h1.6M53.2 140.1h1.5M55.5 140.1h1.6"/>
<path d="M57.8 140.1h1.6M60.2 140.1h1.5M62.5 140.1h1.6M64.9 140.1h1.5M67.2 140.1h1.6M69.5 140.1h1.6M71.9 140.1h1.5M74.2 140.1h1.6M76.6 140.1h1.5M78.9 140.1h1.6M81.2 140.1h1.6M83.6 140.1h1.5"/>
<path d="M85.9 140.1h1.6M88.3 140.1h1.5M90.6 140.1h1.6M93 140.1h1.5M95.3 140.1h1.6M133 142.3v1.5M133 144.6v1.6M133 147v1.5M133 149.3v1.6M133 151.6v1.6M133 154v1.5M133 156.3v1.6"/>
<path d="M133 158.7v1.5M18.4 174.1h.6M19.8 174.1h1.5M22.1 174.1h1.6M24.5 174.1h1.5M26.8 174.1h1.6M29.1 174.1h1.6M31.5 174.1h1.5M33.8 174.1h1.6M36.2 174.1h1.5M38.5 174.1h1.6M40.8 174.1h1.6"/>
<path d="M43.2 174.1h1.5M45.5 174.1h1.6M47.9 174.1h1.5M50.2 174.1h1.6M52.6 174.1h1.5M54.9 174.1h1.6M57.2 174.1h1.6M59.6 174.1h1.5M61.9 174.1h1.6M64.3 174.1h1.5M66.6 174.1h1.6M68.9 174.1h1.6"/>
<path d="M71.3 174.1h1.5M73.6 174.1h1.6M76 174.1h1.5M78.3 174.1h1.6M80.6 174.1h1.6M83 174.1h1.5M85.3 174.1h1.6M87.7 174.1h1.5M90 174.1h1.6M92.4 174.1h1.5M94.7 174.1h1.6M97 174.1h1.6"/>
<path d="M99.4 174.1h1.5M101.7 174.1h1.6M104.1 174.1h1.5M106.4 174.1h1.6M108.7 174.1h1.6M111.1 174.1h1.5M113.4 174.1h1.6M115.8 174.1h1.5M118.1 174.1h1.6M120.4 174.1h1.6M122.8 174.1h1.6M125.1 174.1h1.6"/>
<path d="M127.5 174.1h1.5M129.8 174.1h1.6M133 161v1.6M133 163.4v1.5M133 165.7v1.6M133 168v1.6M133 170.4v1.5M133 172.7v1.4h-.8"/>
</g>
<path d="M74.6 63.9v51.8M98.6 63.9v75.8h-80.2M18.4 115.7h80.2" fill="none" stroke="#000" stroke-width=".5"/>
<path d="M79.3 178.7h1.2M79.7 177.9v1.5M80.1 177.9v1.5M48.9 205.5h62M49.3 204.7v1.5M110.5 204.7v1.5" fill="none" stroke="#000" stroke-width=".21"/>
<!-- layer: 22 NC Binnenwanden -->
<g fill="none" stroke="#000" stroke-width=".21">
<path d="M22.8 127.7v103M77.7 194.9v45M106.4 182.7v40.4M160.6 190.4h8.2v44.2"/>
<circle cx="22.8" cy="139.7" r=".5"/>
<circle cx="22.8" cy="127.2" r=".5"/>
<circle cx="22.8" cy="163.1" r=".5"/>
<circle cx="22.8" cy="174.1" r=".5"/>
<circle cx="77.7" cy="194.4" r=".5"/>
<circle cx="106.4" cy="182.2" r=".5"/>
<circle cx="160.1" cy="190.4" r=".5"/>
</g>
<g fill="#000">
<circle cx="22.8" cy="139.7" r=".5"/>
<circle cx="22.8" cy="127.2" r=".5"/>
<circle cx="22.8" cy="163.1" r=".5"/>
<circle cx="22.8" cy="174.1" r=".5"/>
<circle cx="77.7" cy="194.4" r=".5"/>
<circle cx="106.4" cy="182.2" r=".5"/>
<circle cx="160.1" cy="190.4" r=".5"/>
</g>
<g fill="none" stroke="#000" stroke-width=".35">
<path d="M45.2 63.9h5.6M57.1 63.9h6.2M69.6 63.9h6.2M82.1 63.9h6.2M94.6 63.9h6.3M107.1 63.9h6.3M119.6 63.9h6.3M132.1 63.9h6.3M144.6 63.9h6.3M157.1 63.9h6.3M169.7 63.9h5.5M18.4 97.6v8.1"/>
<path d="M18.4 111.9v6.3M18.4 124.4v6.3M18.4 136.9v6.3M18.4 149.4v6.3M18.4 161.9v6.3M18.4 174.5v6.2M18.4 187v6.2M18.4 199.5v8.1"/>
</g>
<g fill="#000">
<circle cx="53.9" cy="63.9" r=".18"/>
<circle cx="66.5" cy="63.9" r=".18"/>
<circle cx="79" cy="63.9" r=".18"/>
<circle cx="91.5" cy="63.9" r=".18"/>
<circle cx="104" cy="63.9" r=".18"/>
<circle cx="116.5" cy="63.9" r=".18"/>
<circle cx="129" cy="63.9" r=".18"/>
<circle cx="141.5" cy="63.9" r=".18"/>
<circle cx="154" cy="63.9" r=".18"/>
<circle cx="166.5" cy="63.9" r=".18"/>
<circle cx="18.4" cy="108.8" r=".18"/>
<circle cx="18.4" cy="133.8" r=".18"/>
<circle cx="18.4" cy="121.3" r=".18"/>
<circle cx="18.4" cy="158.8" r=".18"/>
<circle cx="18.4" cy="146.3" r=".18"/>
<circle cx="18.4" cy="171.3" r=".18"/>
<circle cx="18.4" cy="196.4" r=".18"/>
<circle cx="18.4" cy="183.8" r=".18"/>
</g>
<text font-size="8.5" x="178.4" y="279.4">d-14</text>
<text font-size="4.5" x="18.2" y="28.4">Horizontal principle detail – corner detail</text>
<g font-size="3.5">
<text x="57.4" y="275.4">scale</text>
<text x="77.2" y="275.4">date</text>
<text x="101.4" y="275.4">subject</text>
<text x="57.4" y="280.4">1:5</text>
<text x="77.2" y="280.4">22</text>
<text x="82" y="280.4">01</text>
<text x="86.8" y="280.4">2026</text>
<text x="101.4" y="280.4">corner detail</text>
</g>
<g font-size="2.7">
<text x="24.7" y="220.2">wall</text>
<text x="109.1" y="219.4">wooden batten structure</text>
<text x="24.7" y="223.4">vapour barrier</text>
<text x="24.7" y="226.6">insulation</text>
<text x="109.1" y="222.6">min. 24*48mm</text>
<text x="171.8" y="226">aluminium corner</text>
<text x="24.7" y="229.9">waterproof membrane</text>
<text x="171.8" y="229.2">profle</text>
<text x="171.8" y="232.4">120*120mm</text>
<text x="176.2" y="229.2">i</text>
<text x="80.1" y="239.3">Pretty Plastic tile</text>
<text x="171.8" y="235.6">installed on L-profle</text>
<text x="171.8" y="238.8">60*150mm</text>
<text x="195.4" y="235.6">i</text>
</g>
<g font-size="2.5">
<text x="73.9" y="178.3">2mm</text>
<text x="75.7" y="205.1">306mm</text>
</g>
</svg>
